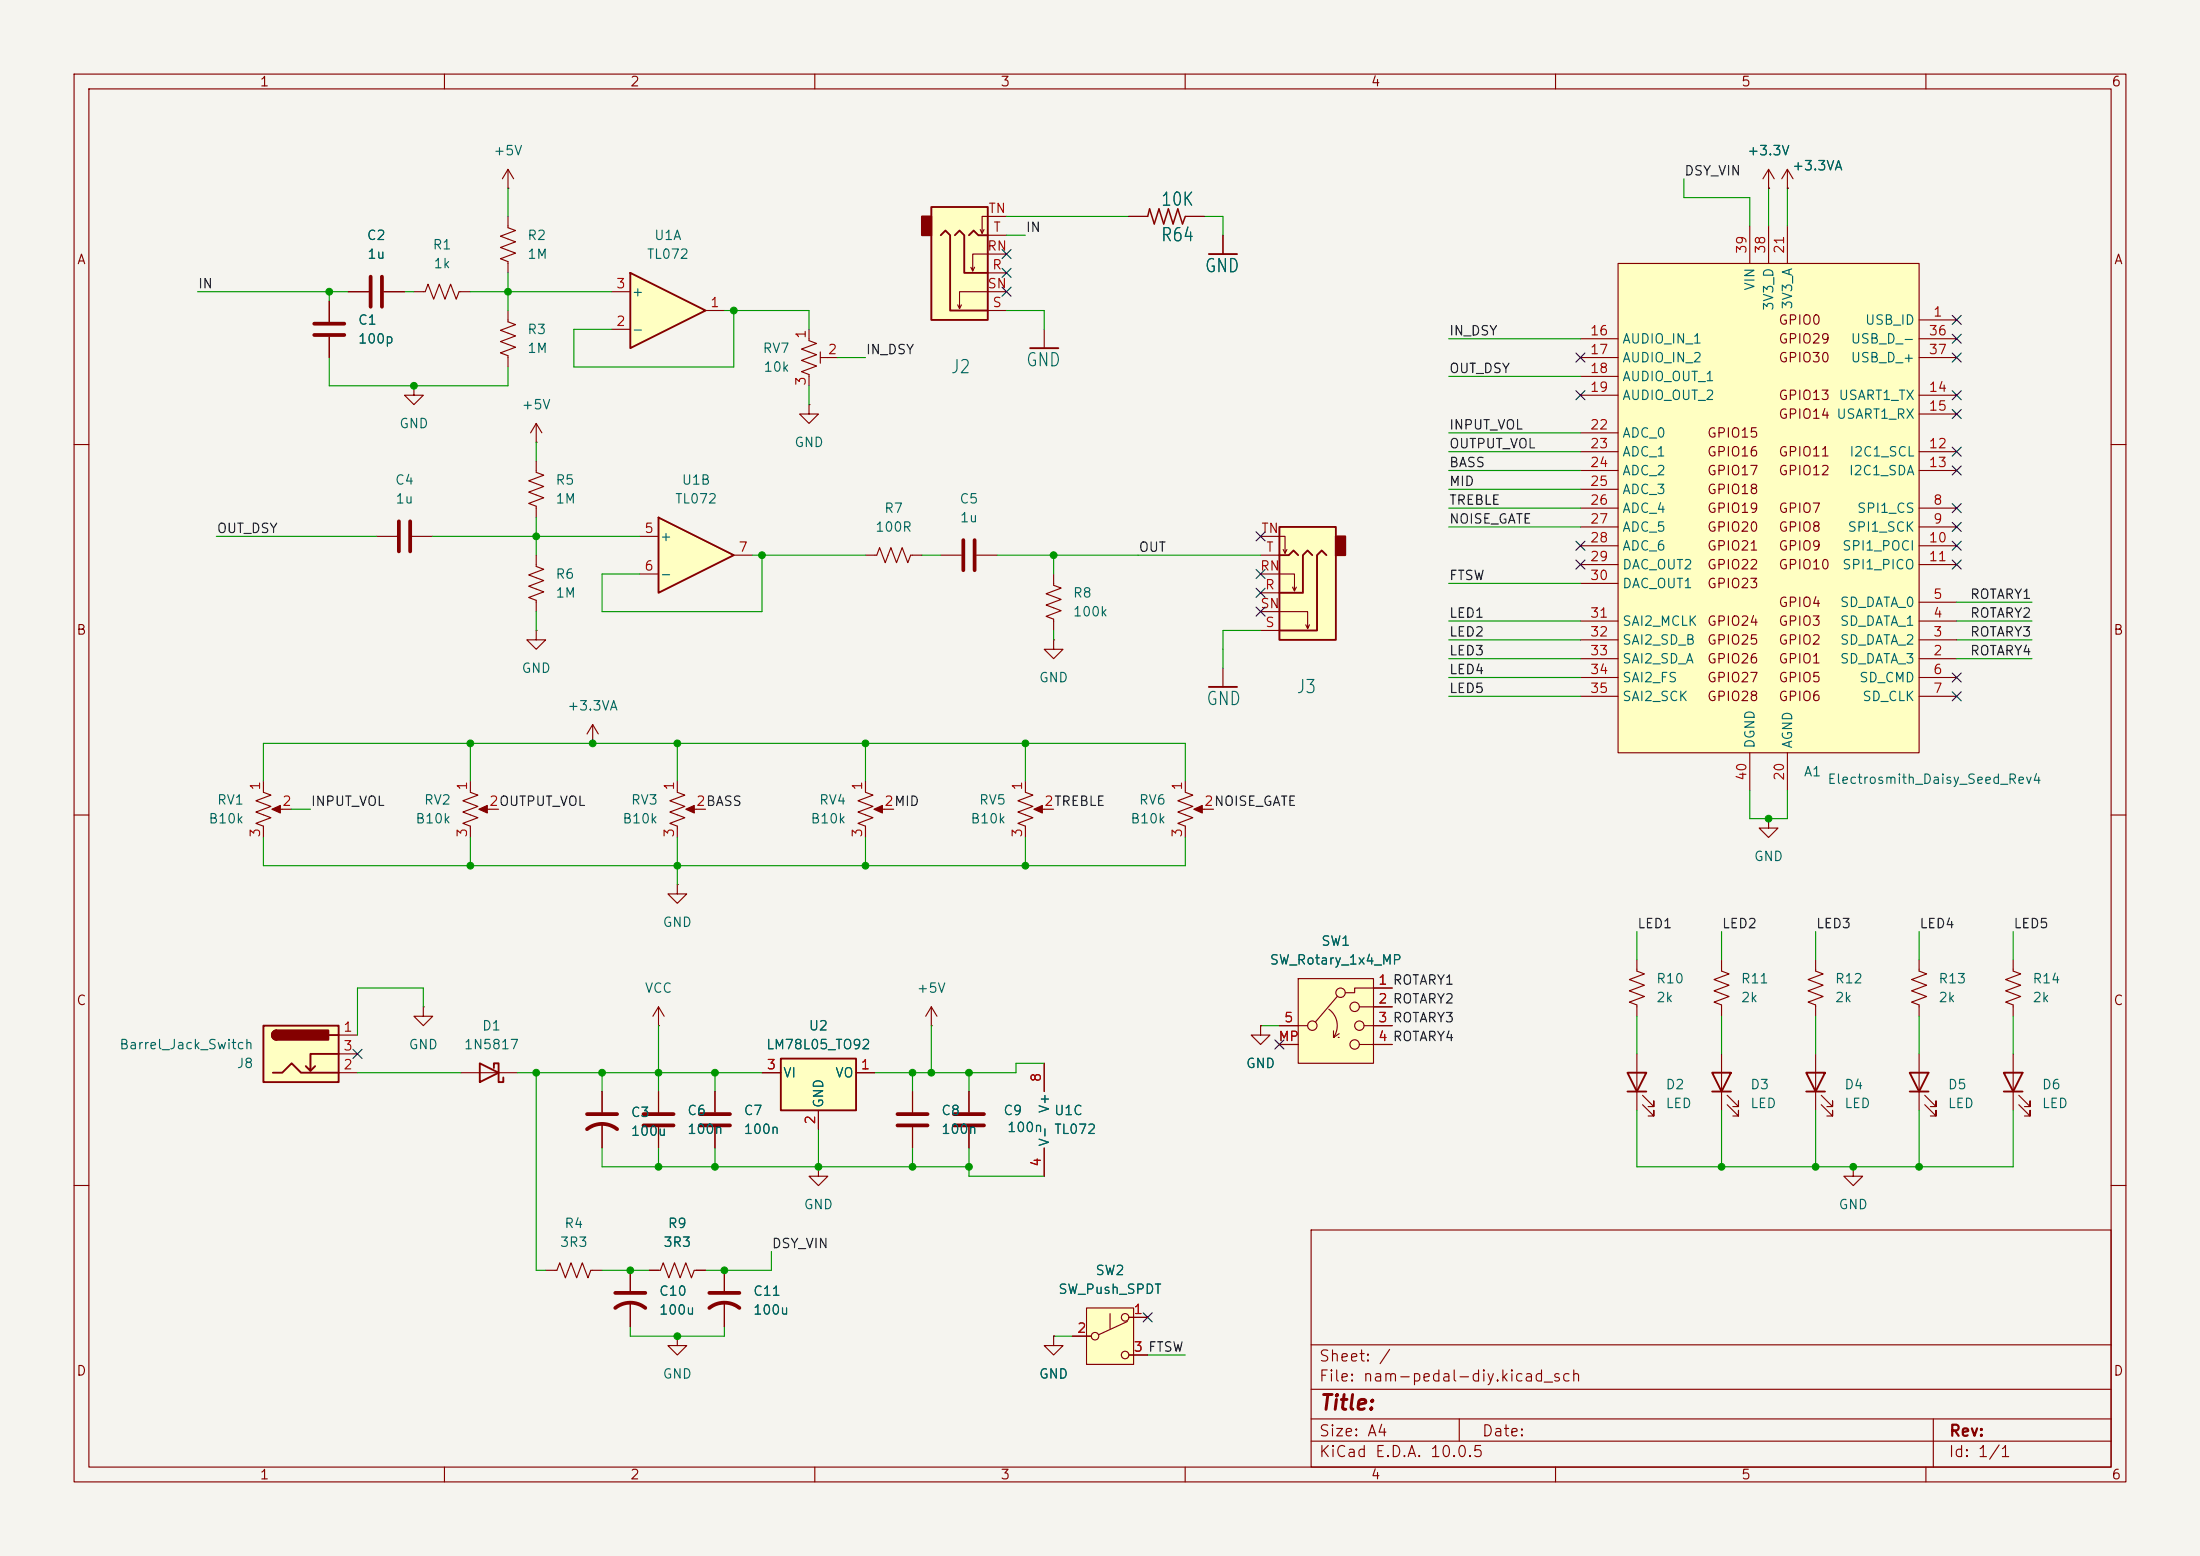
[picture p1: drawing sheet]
<svg xmlns="http://www.w3.org/2000/svg" width="297mm" height="210mm" viewBox="0 0 297 210" stroke-linecap="round" stroke-linejoin="round" font-family="sans-serif">
<path d="M0 0h297v210h-297z" fill="#f5f4ef" stroke="#f5f4ef" stroke-width=".14"/>
<g fill="none" stroke="#840000" stroke-width=".15">
<path d="M10 10h277v190h-277zM12 12h273v186h-273zM60 10v2M110 10v2M160 10v2M210 10v2M260 10v2M10 60h2M285 60h2M10 110h2M285 110h2M245.1 142.2v7.7"/>
<path d="M245.9 149.1l1.5 1.5v-.7v.7h-.8M245.9 147.8l1.5 1.6v-.8v.8h-.8M10 160h2M177 166h108v32h-108zM285 160h2M60 198v2M110 198v2M160 198v2M177 194.5h108M177 191.5h108M177 187.5h108M177 181.5h108"/>
<path d="M197 191.5v3M210 198v2M260 198v2M261 191.5v6.5"/>
</g>
<path d="M243.8 144.8h2.6l-1.3 2.5zM243.8 147.3h2.6" fill="none" stroke="#840000" stroke-width=".25"/>
<path d="M146.7 176.5h6.3v7.7h-6.3z" fill="#ffffc2"/>
<g fill="none" stroke="#840000" stroke-width=".15">
<path d="M96.5 147.3v2.8M96.5 152.1v2.8M146.7 176.5h6.3v7.7h-6.3zM149.9 177.3v2M152.2 178.4l-3.9 1.7M152.4 177.8h2.5M144.8 180.3h2.5M152.4 182.9h2.5"/>
<circle cx="151.9" cy="177.8" r=".51"/>
<circle cx="147.8" cy="180.3" r=".51"/>
<circle cx="151.9" cy="182.9" r=".51"/>
</g>
<path d="M94.5 151.9h4.1M94.5 150.4h4.1" fill="none" stroke="#840000" stroke-width=".51"/>
<path d="M172.7 71.1h7.6v15.3h-7.6z" fill="#ffffc2"/>
<path d="M180.3 72.4h1.3v2.5h-1.3z" fill="#840000" stroke="#840000" stroke-width=".25"/>
<path d="M163.2 34.3h3.8M172.7 71.1h7.6v15.3h-7.6zM172.7 74.9h1.3l.6-.6 .7 .6M177.2 74.9l-.7-.6-.6 .6v5.1h-3.2M179.1 74.9l-.7-.6-.6 .6v10.2h-5.1M163.2 92.7h3.8M219.7 144.8h2.5l-1.2 2.5zM219.7 147.3h2.5" fill="none" stroke="#840000" stroke-width=".25"/>
<g fill="none" stroke="#840000" stroke-width=".15">
<path d="M152.4 29.2h2.5M160 29.2h2.6M165.1 31.8v2.5M170.2 77.5h4.6v2.3l.2-.6M170.2 72.4h3.3v2.3l.2-.5M170.2 74.9h2.5M173.2 74.2l.3 .5M174.5 79.2l.3 .6M165.1 90.2v2.5M170.2 82.6h6.3v2.2l.3-.5M170.2 80h2.5M170.2 85.1h2.5"/>
<path d="M176.3 84.3l.2 .5M91.4 105.4v1.5l1.1 .4-2.1 .8 2.1 .7-2.1 .8 2.1 .8-2.1 .7 1 .4v1.5M93 109.2h2.2M238.8 110.5v1.3h1.2l-1.2 1.2-1.3-1.2h1.3M238.8 110.5h.1M57.1 135.9v1.3h1.3l-1.3 1.2-1.2-1.2h1.2M57.1 135.9h.1M221 129.5v1.6l1 .3-2 .8 2 .8-2 .7 2 .8-2 .8 1 .3v1.6M130.8 147.3v2.8M130.8 152.1v2.8M141 143.5v3.8M141 154.9v3.9"/>
<path d="M221 142.2v7.7M221.7 149.1l1.6 1.5v-.7v.7h-.8M221.7 147.8l1.6 1.6v-.8v.8h-.8M97.8 171.5v2.7M97.8 175.8v3.3M142.2 180.3v1.3h1.3l-1.3 1.3-1.2-1.3h1.2M142.2 180.3h.1"/>
</g>
<path d="M154.9 29.2l.3-1 .6 2 .7-2 .6 2 .6-2 .7 2 .6-2 .6 2 .4-1" fill="none" stroke="#840000" stroke-width=".2"/>
<path d="M128.8 151.9h4M128.8 150.4h4M95.8 176.5a3.3 3.3 0 0 1 4 0M95.8 174.5h4" fill="none" stroke="#840000" stroke-width=".51"/>
<path d="M92.6 109.2l1.1-.5v1z" fill="#840000" stroke="#840000" stroke-width=".15"/>
<path d="M35.6 138.4h10.1v7.7h-10.1z" fill="#ffffc2"/>
<path d="M35.6 138.4h10.1v7.7h-10.1zM37.3 139.1a.64 .64 0 0 0-.6 .6 .64 .64 0 0 0 .6 .6M44.4 139.7h1.3M36.8 144.8h1.3l1.3-1.3 1.2 1.3h5.1M42.5 143.9l-.6 .6M45.7 142.2h-3.8v2.3l-.6-.6" fill="none" stroke="#840000" stroke-width=".25"/>
<g fill="#840000" stroke="#840000" stroke-width=".25">
<path d="M36.9 139.3l.4-.2v1.2a.63 .63 0 0 1-.5-.4 .63 .63 0 0 1 .1-.6z"/>
<path d="M37.3 139.1h7v1.2h-7z"/>
</g>
<g fill="none" stroke="#840000" stroke-width=".15">
<path d="M45.7 139.7h2.6M88.9 138.4h.1M88.9 135.9l-.8 1.3M88.9 135.9l.8 1.3M88.9 135.9v2.5M125.7 138.4h.1M125.7 135.9l-.7 1.3M125.7 135.9l.8 1.3M125.7 135.9v2.5M170.2 138.4v1.3h1.2l-1.2 1.3-1.3-1.3h1.3M170.2 138.4h.1M259.1 129.5v1.6l1 .3-2 .8 2 .8-2 .7 2 .8-2 .8 1 .3v1.6"/>
<path d="M45.7 144.8h2.6M45.7 142.2h2.6"/>
</g>
<path d="M175.3 132.1h10.1v11.4h-10.1z" fill="#ffffc2"/>
<g fill="none" stroke="#840000" stroke-width=".15">
<path d="M72.4 59.7h.1M72.4 57.2l-.8 1.2M72.4 57.2l.8 1.2M72.4 57.2v2.5M72.4 62.2v1.6l1 .3-2 .8 2 .8-2 .7 2 .8-2 .7 1 .4v1.6M160 105.4v1.5l1 .4-2 .8 2 .7-2 .8 2 .8-2 .7 1 .4v1.5M161.5 109.2h2.3M172.7 138.4h3.8M175.3 132.1h10.1v11.4h-10.1zM179.4 136.2a2.73 2.73 0 0 1 .6 3.8M180 139.1v.9M180.5 134.5l-2.9 3.4"/>
<path d="M180.8 139.5l-.8 .5M183.5 135.9h4.5M184.1 138.4h3.9M188 133.4h-5.1v.6h-1.3M271.8 129.5v1.6l1 .3-2 .8 2 .8-2 .7 2 .8-2 .8 1 .3v1.6M81.3 147.3v2.8M81.3 151.6v3.3M88.9 147.3v2.8M88.9 152.1v2.8M110.5 157.5v1.3h1.3l-1.3 1.2-1.3-1.2h1.3M110.5 157.5h.1M123.2 147.3v2.8"/>
<path d="M123.2 152.1v2.8M172.7 141h2.6M180 140h.1M180.7 140h.1M183.5 141h4.5M73.7 171.5h1.5l.4-1.1 .7 2.1 .8-2.1 .8 2.1 .7-2.1 .8 2.1 .4-1h1.5M85.1 171.5v2.7M85.1 175.8v3.3M87.6 171.5h1.6l.3-1.1 .8 2.1 .8-2.1 .7 2.1 .8-2.1 .7 2.1 .4-1h1.5M91.4 180.3v1.3h1.3l-1.3 1.3-1.2-1.3h1.2M91.4 180.3h.1"/>
<circle cx="177.2" cy="138.4" r=".63"/>
<circle cx="181" cy="134" r=".63"/>
<circle cx="182.9" cy="135.9" r=".63"/>
<circle cx="183.5" cy="138.4" r=".63"/>
<circle cx="182.9" cy="141" r=".63"/>
</g>
<path d="M79.2 152.4a3.3 3.3 0 0 1 4.1 0M79.2 150.4h4.1M86.9 151.9h4M86.9 150.4h4M121.2 151.9h4M121.2 150.4h4M83.1 176.5a3.3 3.3 0 0 1 4 0M83.1 174.5h4" fill="none" stroke="#840000" stroke-width=".51"/>
<path d="M161.2 109.2l1.1-.5v1z" fill="#840000" stroke="#840000" stroke-width=".15"/>
<path d="M85.1 36.8l10.1 5.1-10.1 5.1z" fill="#ffffc2"/>
<path d="M85.1 36.8l10.1 5.1-10.1 5.1z" fill="none" stroke="#840000" stroke-width=".25"/>
<path d="M82.5 39.4h2.6M55.9 52.1v1.2h1.2l-1.2 1.3-1.3-1.3h1.3M55.9 52.1h.1M82.5 44.5h2.6M95.2 41.9h2.6M50.8 72.4h2.8M55.6 72.4h2.8" fill="none" stroke="#840000" stroke-width=".15"/>
<path d="M53.8 70.4v4M55.4 70.4v4" fill="none" stroke="#840000" stroke-width=".51"/>
<path d="M218.4 35.6h40.7v66h-40.7z" fill="#ffffc2"/>
<g fill="none" stroke="#840000" stroke-width=".15">
<path d="M47 39.4h2.8M51.8 39.4h2.8M55.9 39.4h1.5l.4-1 .7 2 .8-2 .8 2 .7-2 .8 2 .4-1h1.5M68.6 29.2v1.5l1 .4-2 .8 2 .7-2 .8 2 .8-2 .7 1 .4v1.5M68.6 25.4h.1M68.6 22.9v2.5M68.6 22.9l-.8 1.2M68.6 22.9l.7 1.2M218.4 35.6h40.7v66h-40.7zM236.2 30.5v5.1M238.8 25.4h.1M238.8 22.9v2.5"/>
<path d="M238.8 30.5v5.1M238.8 22.9l-.8 1.2M238.8 22.9l.7 1.2M241.3 25.4h.1M241.3 22.9v2.5M241.3 30.5v5.1M241.3 22.9l-.8 1.2M241.3 22.9l.8 1.2M44.4 40.6v2.8M44.4 45.5v2.8M68.6 41.9v1.5l1 .4-2 .8 2 .7-2 .8 2 .8-2 .7 1 .4v1.5M213.4 53.3h5"/>
<path d="M213.4 45.7h5M213.4 48.3h5M213.4 50.8h5M213.4 58.4h5M259.1 43.2h5.1M259.1 53.3h5.1M259.1 55.9h5.1M259.1 45.7h5.1M259.1 48.3h5.1M213.4 68.6h5M213.4 71.1h5M213.4 73.7h5"/>
<path d="M213.4 76.2h5M213.4 61h5M213.4 63.5h5M213.4 66h5M213.4 78.7h5M259.1 68.6h5.1M259.1 71.1h5.1M259.1 73.7h5.1M259.1 76.2h5.1M259.1 61h5.1M259.1 63.5h5.1M142.2 86.4v1.2h1.3l-1.3 1.3-1.2-1.3h1.2"/>
<path d="M142.2 86.4h.1M213.4 88.9h5M213.4 86.4h5M213.4 83.8h5M213.4 91.4h5M213.4 94h5M259.1 88.9h5.1M259.1 86.4h5.1M259.1 83.8h5.1M259.1 81.3h5.1M259.1 91.4h5.1M259.1 94h5.1"/>
<path d="M91.4 119.4v1.3h1.3l-1.3 1.2-1.2-1.2h1.2M91.4 119.4h.1M138.4 105.4v1.5l1 .4-2 .8 2 .7-2 .8 2 .8-2 .7 1 .4v1.5M140 109.2h2.2M236.2 101.6v5.1M241.3 101.6v5.1M232.4 129.5v1.6l1 .3-2 .8 2 .8-2 .7 2 .8-2 .8 1 .3v1.6M62.2 144.8h7.6M232.4 142.2v7.7M233.2 149.1l1.5 1.5v-.7v.7h-.8M233.2 147.8l1.5 1.6v-.8v.8h-.8"/>
</g>
<path d="M64.8 143.5l2.5 1.3-2.5 1.3zM66.7 144.1v-.6h.6v2.6h.6v-.7M231.1 144.8h2.6l-1.3 2.5zM231.1 147.3h2.6" fill="none" stroke="#840000" stroke-width=".25"/>
<path d="M50 37.3v4.1M51.6 37.3v4.1M42.4 43.7h4.1M42.4 45.2h4.1" fill="none" stroke="#840000" stroke-width=".51"/>
<path d="M139.6 109.2l1.1-.5v1z" fill="#840000" stroke="#840000" stroke-width=".15"/>
<path d="M105.4 142.9h10.2v7h-10.2z" fill="#ffffc2"/>
<path d="M105.4 142.9h10.2v7h-10.2zM257.8 144.8h2.5l-1.2 2.5zM257.8 147.3h2.5M270.5 144.8h2.5l-1.2 2.5zM270.5 147.3h2.5" fill="none" stroke="#840000" stroke-width=".25"/>
<g fill="none" stroke="#840000" stroke-width=".15">
<path d="M109.2 54.6v1.3h1.3l-1.3 1.3-1.3-1.3h1.3M109.2 54.6h.1M109.2 44.5v1.5l1 .4-2 .7 2 .8-2 .7 2 .8-2 .8 1 .3v1.6M110.7 47.5v1.5M110.7 48.3h2.3M127 74.9h2.8M131.8 74.9h2.8M142.2 77.5v1.5l1.1 .4-2.1 .7 2.1 .8-2.1 .8 2.1 .7-2.1 .8 1 .4v1.5M80 97.8l-.8 1.3M80 97.8l.8 1.3M80 97.8v2.5M35.6 105.4v1.5l1 .4-2.1 .8 2.1 .7-2.1 .8 2.1 .8-2.1 .7 1.1 .4v1.5"/>
<path d="M37.1 109.2h2.3M63.5 105.4v1.5l1 .4-2 .8 2 .7-2 .8 2 .8-2 .7 1 .4v1.5M65 109.2h2.3M80 100.3h.1M116.8 105.4v1.5l1.1 .4-2.1 .8 2.1 .7-2.1 .8 2.1 .8-2.1 .7 1 .4v1.5M118.4 109.2h2.2M102.9 144.8h2.5M110.5 149.9v2.5M115.6 144.8h2.5M259.1 142.2v7.7M259.8 149.1l1.6 1.5v-.7v.7h-.8M259.8 147.8l1.6 1.6v-.8v.8h-.8"/>
<path d="M271.8 142.2v7.7M272.5 149.1l1.6 1.5v-.7v.7h-.8M272.5 147.8l1.6 1.6v-.8v.8h-.8"/>
</g>
<g fill="#840000" stroke="#840000" stroke-width=".15">
<path d="M64.6 109.2l1.2-.5v1z"/>
<path d="M36.7 109.2l1.1-.5v1z"/>
<path d="M118 109.2l1.1-.5v1z"/>
</g>
<path d="M130 72.9v4.1M131.6 72.9v4.1" fill="none" stroke="#840000" stroke-width=".51"/>
<path d="M88.9 69.9l10.2 5-10.2 5.1z" fill="#ffffc2"/>
<path d="M88.9 69.9l10.2 5-10.2 5.1z" fill="none" stroke="#840000" stroke-width=".25"/>
<path d="M86.4 72.4h2.5M86.4 77.5h2.5M99.1 74.9h2.5" fill="none" stroke="#840000" stroke-width=".15"/>
<path d="M125.7 27.9h7.6v15.3h-7.6z" fill="#ffffc2"/>
<path d="M124.5 29.2h1.2v2.6h-1.2z" fill="#840000" stroke="#840000" stroke-width=".25"/>
<path d="M125.7 27.9h7.6v15.3h-7.6zM127 31.8l.6-.7 .7 .7v10.1h5M128.9 31.8l.6-.7 .7 .7v5h3.1M130.8 31.8l.6-.7 .7 .7h1.2M139.1 47h3.8" fill="none" stroke="#840000" stroke-width=".25"/>
<g fill="none" stroke="#840000" stroke-width=".15">
<path d="M47 39.4h2.8M51.8 39.4h2.8M131.6 36.1l-.3 .5M132.8 31l-.2 .5M133.3 36.8h2.6M133.3 31.8h2.6M135.9 39.4h-6.4v2.3l-.2-.6M135.9 34.3h-4.6v2.3l-.2-.5M135.9 29.2h-3.3v2.3l-.3-.5M152.4 29.2h2.5M160 29.2h2.6M165.1 31.8v2.5"/>
<path d="M238.8 25.4h.1M241.3 25.4h.1M44.4 40.6v2.8M44.4 45.5v2.8M129.8 41.1l-.3 .6M133.3 41.9h2.6M141 44.5v2.5M72.4 74.9v1.6l1 .3-2 .8 2 .8-2 .7 2 .8-2 .7 1 .4v1.6M116.8 74.9h1.6l.3-1 .8 2 .8-2 .7 2 .8-2 .8 2 .3-1h1.6M72.4 85.1v1.3h1.3l-1.3 1.2-1.3-1.2h1.3M72.4 85.1h.1M170.2 138.4h.1"/>
<path d="M172.7 138.4h2.6M185.4 133.4h2.6M185.4 135.9h2.6M185.4 138.4h2.6M245.1 129.5v1.6l1 .3-2 .8 2 .8-2 .7 2 .8-2 .8 1 .3v1.6M81.3 147.3v2.8M81.3 151.6v3.3M88.9 147.3v2.8M88.9 152.1v2.8M96.5 147.3v2.8M96.5 152.1v2.8M102.9 144.8h2.5"/>
<path d="M110.5 149.9v2.5M115.6 144.8h2.5M123.2 147.3v2.8M123.2 152.1v2.8M130.8 147.3v2.8M130.8 152.1v2.8M141 143.5v3.8M141 154.9v3.9M172.7 141h2.6M185.4 141h2.6M250.2 157.5v1.3h1.3l-1.3 1.2-1.3-1.2h1.3M250.2 157.5h.1"/>
<path d="M85.1 171.5v2.7M85.1 175.8v3.3M87.6 171.5h1.3M94 171.5h1.2M97.8 171.5v2.7M97.8 175.8v3.3M152.4 177.8h2.5M142.2 180.3h.1M144.8 180.3h2.5M152.4 182.9h2.5"/>
</g>
<g fill="none" stroke="#009600" stroke-width=".15">
<path d="M26.7 39.4h20.3M44.4 39.4v1.2M54.6 39.4h1.3M63.5 39.4h19M68.6 25.4v3.8M68.6 36.8v5.1M135.9 29.2h16.5M135.9 31.8h2.5M162.6 29.2h2.5v2.6M227.3 24.1v2.6h8.9v3.8M238.8 25.4v5.1M241.3 25.4v5.1"/>
<path d="M44.4 48.3v3.8h24.2v-2.6M72.4 59.7v2.5M97.8 41.9h11.4v2.6M99.1 41.9v7.6h-21.6v-5h5M109.2 52.1v2.5M113 48.3h3.8M135.9 41.9h5.1v2.6M195.6 50.8h17.8M195.6 58.4h17.8M195.6 45.7h17.8M29.2 72.4h21.6M58.4 72.4h28"/>
<path d="M72.4 69.9v5M101.6 74.9h15.2M102.9 74.9v7.7h-21.6v-5.1h5.1M124.5 74.9h2.5M134.6 74.9h35.6M142.2 74.9v2.6M195.6 68.6h17.8M195.6 71.1h17.8M195.6 61h17.8M195.6 66h17.8M195.6 63.5h17.8M195.6 78.7h17.8"/>
<path d="M72.4 82.6v2.5M142.2 85.1v1.3M170.2 85.1h-5.1v5.1M195.6 94h17.8M195.6 83.8h17.8M195.6 91.4h17.8M195.6 88.9h17.8M195.6 86.4h17.8M264.2 83.8h10.1M264.2 88.9h10.1M264.2 86.4h10.1M264.2 81.3h10.1"/>
<path d="M35.6 105.4v-5.1h124.4v5.1M35.6 113v3.8h124.4v-3.8M39.4 109.2h2.5M63.5 100.3v5.1M63.5 113v3.8M91.4 100.3v5.1M91.4 113v6.4M116.8 100.3v5.1M116.8 113v3.8M138.4 100.3v5.1M138.4 113v3.8M236.2 106.7v3.8h5.1v-3.8"/>
<path d="M57.1 135.9v-2.5h-8.8v6.3M88.9 138.4v8.9M125.7 138.4v6.4M170.2 138.4h2.5M221 125.7v3.8M221 137.2v5M232.4 125.7v3.8M232.4 137.2v5M245.1 125.7v3.8M245.1 137.2v5M259.1 125.7v3.8M259.1 137.2v5"/>
<path d="M271.8 125.7v3.8M271.8 137.2v5M48.3 144.8h13.9M69.8 144.8h33.1M72.4 144.8v26.7h1.3M81.3 154.9v2.6h49.5M81.3 144.8v2.5M88.9 154.9v2.6M96.5 144.8v2.5M96.5 154.9v2.6M110.5 152.4v5.1M123.2 144.8v2.5"/>
<path d="M123.2 154.9v2.6M130.8 154.9v3.9h10.2M130.8 144.8v2.5M141 143.5h-3.8v1.3h-19.1M221 149.9v7.6h50.8v-7.6M232.4 149.9v7.6M245.1 149.9v7.6M259.1 149.9v7.6M81.3 171.5h6.3M85.1 179.1v1.2h12.7v-1.2M104.1 168.9v2.6h-8.9M142.2 180.3h2.6"/>
<path d="M154.9 182.9h5.1"/>
</g>
<g fill="none" stroke="#000084" stroke-width=".15">
<path d="M135.3 33.7l1.2 1.2M135.3 38.8l1.2 1.2M135.3 36.2l1.2 1.2M136.5 33.7l-1.2 1.2M136.5 38.8l-1.2 1.2M136.5 36.2l-1.2 1.2M212.8 47.7l1.2 1.2M212.8 52.7l1.2 1.2M214 47.7l-1.2 1.2M214 52.7l-1.2 1.2M263.6 55.3l1.2 1.2M263.6 47.7l1.2 1.2"/>
<path d="M263.6 42.6l1.2 1.2M263.6 52.7l1.2 1.2M263.6 45.1l1.2 1.2M264.8 55.3l-1.2 1.2M264.8 47.7l-1.2 1.2M264.8 42.6l-1.2 1.2M264.8 52.7l-1.2 1.2M264.8 45.1l-1.2 1.2M169.6 71.8l1.2 1.2M169.6 79.4l1.2 1.2M169.6 76.9l1.2 1.2M170.8 71.8l-1.2 1.2"/>
<path d="M170.8 79.4l-1.2 1.2M170.8 76.9l-1.2 1.2M212.8 75.6l1.2 1.2M212.8 73.1l1.2 1.2M214 75.6l-1.2 1.2M214 73.1l-1.2 1.2M263.6 70.5l1.2 1.2M263.6 73.1l1.2 1.2M263.6 62.9l1.2 1.2M263.6 60.4l1.2 1.2M263.6 68l1.2 1.2M263.6 75.6l1.2 1.2"/>
<path d="M264.8 70.5l-1.2 1.2M264.8 73.1l-1.2 1.2M264.8 62.9l-1.2 1.2M264.8 60.4l-1.2 1.2M264.8 68l-1.2 1.2M264.8 75.6l-1.2 1.2M169.6 81.9l1.2 1.3M170.8 81.9l-1.2 1.3M263.6 93.4l1.2 1.2M263.6 90.8l1.2 1.2M264.8 93.4l-1.2 1.2M264.8 90.8l-1.2 1.2"/>
<path d="M47.7 141.6l1.2 1.2M48.9 141.6l-1.2 1.2M172.1 140.4l1.2 1.2M173.3 140.4l-1.2 1.2M154.3 177.2l1.2 1.2M155.5 177.2l-1.2 1.2"/>
</g>
<g fill="#009600" stroke="#009600" stroke-width=".14">
<circle cx="125.7" cy="144.8" r=".46"/>
<circle cx="110.5" cy="157.5" r=".46"/>
<circle cx="123.2" cy="144.8" r=".46"/>
<circle cx="123.2" cy="157.5" r=".46"/>
<circle cx="238.8" cy="110.5" r=".46"/>
<circle cx="232.4" cy="157.5" r=".46"/>
<circle cx="245.1" cy="157.5" r=".46"/>
<circle cx="250.2" cy="157.5" r=".46"/>
<circle cx="259.1" cy="157.5" r=".46"/>
<circle cx="80" cy="100.3" r=".46"/>
<circle cx="63.5" cy="100.3" r=".46"/>
<circle cx="63.5" cy="116.8" r=".46"/>
<circle cx="116.8" cy="100.3" r=".46"/>
<circle cx="91.4" cy="100.3" r=".46"/>
<circle cx="72.4" cy="72.4" r=".46"/>
<circle cx="102.9" cy="74.9" r=".46"/>
<circle cx="99.1" cy="41.9" r=".46"/>
<circle cx="142.2" cy="74.9" r=".46"/>
<circle cx="91.4" cy="116.8" r=".46"/>
<circle cx="116.8" cy="116.8" r=".46"/>
<circle cx="138.4" cy="116.8" r=".46"/>
<circle cx="138.4" cy="100.3" r=".46"/>
<circle cx="68.6" cy="39.4" r=".46"/>
<circle cx="44.4" cy="39.4" r=".46"/>
<circle cx="55.9" cy="52.1" r=".46"/>
<circle cx="88.9" cy="144.8" r=".46"/>
<circle cx="96.5" cy="144.8" r=".46"/>
<circle cx="88.9" cy="157.5" r=".46"/>
<circle cx="85.1" cy="171.5" r=".46"/>
<circle cx="81.3" cy="144.8" r=".46"/>
<circle cx="72.4" cy="144.8" r=".46"/>
<circle cx="91.4" cy="180.3" r=".46"/>
<circle cx="130.8" cy="157.5" r=".46"/>
<circle cx="97.8" cy="171.5" r=".46"/>
<circle cx="130.8" cy="144.8" r=".46"/>
<circle cx="96.5" cy="157.5" r=".46"/>
</g>
<text font-size="2" fill="#840000" x="178" y="190.8">Title:</text>
<g font-size="1.8" fill="#006464">
<text x="156.6" y="28.2">10K</text>
<text x="156.6" y="33">R64</text>
<text x="162.5" y="37.2">GND</text>
<text x="128.3" y="50.8">J2</text>
<text x="138.4" y="49.9">GND</text>
<text x="162.8" y="95.6">GND</text>
<text x="174.9" y="94">J3</text>
</g>
<g font-size="1.5" fill="#840000">
<text x="178" y="184.1">Sheet: /</text>
<text x="178" y="186.8">File: nam-pedal-diy.kicad_sch</text>
<text x="178" y="197">KiCad E.D.A. 10.0.5</text>
<text x="178" y="194.2">Size: A4</text>
<text x="200" y="194.2">Date:</text>
<text x="263" y="197">Id: 1/1</text>
<text x="263" y="194.2">Rev:</text>
</g>
<g font-size="1.3" fill="#840000">
<text x="35" y="12">1</text>
<text x="85" y="12">2</text>
<text x="135" y="12">3</text>
<text x="185" y="12">4</text>
<text x="235" y="12">5</text>
<text x="285" y="12">6</text>
<text x="10.3" y="36">A</text>
<text x="285.3" y="36">A</text>
<text x="240" y="44.1">GPIO0</text>
<text x="240" y="46.7">GPIO29</text>
<text x="240" y="49.2">GPIO30</text>
<text x="230.4" y="59.4">GPIO15</text>
<text x="240" y="54.3">GPIO13</text>
<text x="240" y="56.8">GPIO14 USART1_RX</text>
<text x="230.4" y="61.9">GPIO16</text>
<text x="230.4" y="64.5">GPIO17</text>
<text x="240" y="61.9">GPIO11</text>
<text x="240" y="64.5">GPIO12</text>
<text x="230.4" y="67">GPIO18</text>
<text x="230.4" y="69.5">GPIO19</text>
<text x="240" y="69.5">GPIO7</text>
<text x="230.4" y="72.1">GPIO20</text>
<text x="230.4" y="74.6">GPIO21</text>
<text x="230.4" y="77.2">GPIO22</text>
<text x="240" y="72.1">GPIO8</text>
<text x="240" y="74.6">GPIO9</text>
<text x="240" y="77.2">GPIO10</text>
<text x="230.4" y="79.7">GPIO23</text>
<text x="240" y="82.2">GPIO4</text>
<text x="10.2" y="86">B</text>
<text x="230.4" y="84.8">GPIO24</text>
<text x="230.4" y="87.3">GPIO25</text>
<text x="230.4" y="89.9">GPIO26</text>
<text x="240" y="84.8">GPIO3</text>
<text x="240" y="87.3">GPIO2</text>
<text x="240" y="89.9">GPIO1</text>
<text x="285.2" y="86">B</text>
<text x="230.4" y="92.4">GPIO27</text>
<text x="230.4" y="94.9">GPIO28</text>
<text x="240" y="92.4">GPIO5</text>
<text x="240" y="94.9">GPIO6</text>
<text x="10.2" y="136">C</text>
<text x="285.2" y="136">C</text>
<text x="10.2" y="186">D</text>
<text x="285.2" y="186">D</text>
<text x="35" y="200">1</text>
<text x="85" y="200">2</text>
<text x="135" y="200">3</text>
<text x="185" y="200">4</text>
<text x="235" y="200">5</text>
<text x="285" y="200">6</text>
</g>
<g font-size="1.3" fill="#006464">
<text x="66.5" y="21.3">+5V</text>
<text x="235.8" y="21.3">+3.3V</text>
<text x="241.9" y="23.3">+3.3VA</text>
<text x="49.4" y="32.7">C2</text>
<text x="49.5" y="35.3">1u</text>
<text x="58.3" y="34">R1</text>
<text x="71.1" y="32.7">R2</text>
<text x="71.1" y="35.3">1M</text>
<text x="87.2" y="35.3">TL072</text>
<text x="88.2" y="32.7">U1A</text>
<text x="58.4" y="36.5">1k</text>
<text x="85.2" y="40.3">+</text>
<text x="237.2" y="39.3" transform="rotate(-90 237.2 39.3)">VIN</text>
<text x="242.3" y="41.9" transform="rotate(-90 242.3 41.9)">3V3_A</text>
<text x="48.2" y="44.1">C1</text>
<text x="48.2" y="46.7">100p</text>
<text x="71.1" y="45.4">R3</text>
<text x="71.1" y="48">1M</text>
<text x="85.2" y="45.4">-</text>
<text x="102.9" y="48">RV7</text>
<text x="218.9" y="46.7">AUDIO_IN_1</text>
<text x="239.7" y="42" transform="rotate(-90 239.7 42)">3V3_D</text>
<text x="249.8" y="46.7">USB_D_-</text>
<text x="251.7" y="44.1">USB_ID</text>
<text x="103" y="50.5">10k</text>
<text x="218.9" y="49.2">AUDIO_IN_2</text>
<text x="218.9" y="51.8">AUDIO_OUT_1</text>
<text x="249.8" y="49.2">USB_D_+</text>
<text x="53.8" y="58.1">GND</text>
<text x="70.3" y="55.6">+5V</text>
<text x="218.9" y="54.3">AUDIO_OUT_2</text>
<text x="218.9" y="59.4">ADC_0</text>
<text x="248.1" y="54.3">USART1_TX</text>
<text x="53.2" y="65.7">C4</text>
<text x="74.9" y="65.7">R5</text>
<text x="91.9" y="65.7">U1B</text>
<text x="107.2" y="60.7">GND</text>
<text x="218.9" y="61.9">ADC_1</text>
<text x="218.9" y="64.5">ADC_2</text>
<text x="249.5" y="64.5">I2C1_SDA</text>
<text x="249.6" y="61.9">I2C1_SCL</text>
<text x="53.3" y="68.3">1u</text>
<text x="74.9" y="68.3">1M</text>
<text x="91" y="68.3">TL072</text>
<text x="119.3" y="69.5">R7</text>
<text x="129.4" y="68.3">C5</text>
<text x="129.5" y="70.8">1u</text>
<text x="218.9" y="67">ADC_3</text>
<text x="218.9" y="69.5">ADC_4</text>
<text x="250.6" y="69.5">SPI1_CS</text>
<text x="89" y="73.4">+</text>
<text x="118.1" y="72.1">100R</text>
<text x="218.9" y="72.1">ADC_5</text>
<text x="218.9" y="74.6">ADC_6</text>
<text x="218.9" y="77.2">DAC_OUT2</text>
<text x="248.6" y="74.6">SPI1_POCI</text>
<text x="248.6" y="77.2">SPI1_PICO</text>
<text x="249.3" y="72.1">SPI1_SCK</text>
<text x="74.9" y="78.4">R6</text>
<text x="74.9" y="81">1M</text>
<text x="89" y="78.4">-</text>
<text x="144.8" y="81">R8</text>
<text x="144.8" y="83.5">100k</text>
<text x="218.9" y="79.7">DAC_OUT1</text>
<text x="248.3" y="82.2">SD_DATA_0</text>
<text x="218.9" y="84.8">SAI2_MCLK</text>
<text x="218.9" y="87.3">SAI2_SD_B</text>
<text x="218.9" y="89.9">SAI2_SD_A</text>
<text x="248.3" y="89.9">SD_DATA_3</text>
<text x="248.3" y="87.3">SD_DATA_2</text>
<text x="248.3" y="84.8">SD_DATA_1</text>
<text x="70.3" y="91.1">GND</text>
<text x="140.2" y="92.4">GND</text>
<text x="218.9" y="92.4">SAI2_FS</text>
<text x="218.9" y="94.9">SAI2_SCK</text>
<text x="250.9" y="92.4">SD_CMD</text>
<text x="251.3" y="94.9">SD_CLK</text>
<text x="76.5" y="96.2">+3.3VA</text>
<text x="237.2" y="101.1" transform="rotate(-90 237.2 101.1)">DGND</text>
<text x="242.3" y="101.1" transform="rotate(-90 242.3 101.1)">AGND</text>
<text x="243.4" y="105.1">A1</text>
<text x="246.6" y="106.1">Electrosmith_Daisy_Seed_Rev4</text>
<text x="28.1" y="111.5">B10k</text>
<text x="29.2" y="108.9">RV1</text>
<text x="56" y="111.5">B10k</text>
<text x="57.2" y="108.9">RV2</text>
<text x="83.9" y="111.5">B10k</text>
<text x="85.1" y="108.9">RV3</text>
<text x="109.3" y="111.5">B10k</text>
<text x="110.5" y="108.9">RV4</text>
<text x="130.9" y="111.5">B10k</text>
<text x="132.1" y="108.9">RV5</text>
<text x="152.5" y="111.5">B10k</text>
<text x="153.7" y="108.9">RV6</text>
<text x="236.7" y="116.5">GND</text>
<text x="89.4" y="125.4">GND</text>
<text x="171.3" y="130.5">SW_Rotary_1x4_MP</text>
<text x="178.3" y="128">SW1</text>
<text x="87" y="134.3">VCC</text>
<text x="123.7" y="134.3">+5V</text>
<text x="223.5" y="133">R10</text>
<text x="223.5" y="135.6">2k</text>
<text x="234.9" y="133">R11</text>
<text x="234.9" y="135.6">2k</text>
<text x="247.6" y="133">R12</text>
<text x="247.6" y="135.6">2k</text>
<text x="261.6" y="133">R13</text>
<text x="261.6" y="135.6">2k</text>
<text x="274.3" y="133">R14</text>
<text x="274.3" y="135.6">2k</text>
<text x="16" y="141.9">Barrel_Jack_Switch</text>
<text x="55.1" y="141.9">GND</text>
<text x="62.5" y="141.9">1N5817</text>
<text x="65" y="139.4">D1</text>
<text x="103.3" y="141.9">LM78L05_TO92</text>
<text x="109.1" y="139.4">U2</text>
<text x="31.9" y="144.5">J8</text>
<text x="105.6" y="145.7">VI</text>
<text x="111.5" y="149.6" transform="rotate(-90 111.5 149.6)">GND</text>
<text x="112.7" y="145.7">VO</text>
<text x="168.1" y="144.5">GND</text>
<text x="224.8" y="147.3">D2</text>
<text x="224.8" y="149.9">LED</text>
<text x="236.2" y="147.3">D3</text>
<text x="236.2" y="149.9">LED</text>
<text x="248.9" y="147.3">D4</text>
<text x="248.9" y="149.9">LED</text>
<text x="262.9" y="147.3">D5</text>
<text x="262.9" y="149.9">LED</text>
<text x="275.6" y="147.3">D6</text>
<text x="275.6" y="149.9">LED</text>
<text x="85.1" y="151.1">C3</text>
<text x="85.1" y="153.6">100u</text>
<text x="92.7" y="150.8">C6</text>
<text x="92.7" y="153.4">100n</text>
<text x="100.3" y="150.8">C7</text>
<text x="100.3" y="153.4">100n</text>
<text x="127" y="150.8">C8</text>
<text x="127" y="153.4">100n</text>
<text x="135.4" y="150.8">C9</text>
<text x="135.9" y="153.1">100n</text>
<text x="141.9" y="154.8" transform="rotate(-90 141.9 154.8)">V-</text>
<text x="141.9" y="150.3" transform="rotate(-90 141.9 150.3)">V+</text>
<text x="142.2" y="150.8">U1C</text>
<text x="142.2" y="153.4">TL072</text>
<text x="76.1" y="166.1">R4</text>
<text x="90.1" y="166.1">R9</text>
<text x="108.4" y="163.5">GND</text>
<text x="248.1" y="163.5">GND</text>
<text x="75.5" y="168.6">3R3</text>
<text x="89.5" y="168.6">3R3</text>
<text x="147.8" y="172.4">SW2</text>
<text x="88.9" y="175.2">C10</text>
<text x="88.9" y="177.7">100u</text>
<text x="101.6" y="175.2">C11</text>
<text x="101.6" y="177.7">100u</text>
<text x="142.8" y="175">SW_Push_SPDT</text>
<text x="89.4" y="186.4">GND</text>
<text x="140.2" y="186.4">GND</text>
</g>
<g font-size="1.3" fill="#a90000">
<text x="133.3" y="29.1">TN</text>
<text x="133.2" y="34.2">RN</text>
<text x="134" y="31.6">T</text>
<text x="236.1" y="34.4" transform="rotate(-90 236.1 34.4)">39</text>
<text x="238.6" y="34.4" transform="rotate(-90 238.6 34.4)">38</text>
<text x="241.2" y="34.4" transform="rotate(-90 241.2 34.4)">21</text>
<text x="83.1" y="39.2">3</text>
<text x="95.8" y="41.8">1</text>
<text x="133.2" y="39.2">SN</text>
<text x="133.9" y="36.7">R</text>
<text x="133.9" y="41.8">S</text>
<text x="83.1" y="44.3">2</text>
<text x="109.1" y="45.8" transform="rotate(-90 109.1 45.8)">1</text>
<text x="214.6" y="45.6">16</text>
<text x="260.3" y="45.6">36</text>
<text x="260.9" y="43">1</text>
<text x="109.1" y="52.2" transform="rotate(-90 109.1 52.2)">3</text>
<text x="111.7" y="48.1">2</text>
<text x="214.6" y="48.1">17</text>
<text x="214.6" y="50.7">18</text>
<text x="214.6" y="53.2">19</text>
<text x="260.3" y="53.2">14</text>
<text x="260.3" y="48.1">37</text>
<text x="214.6" y="58.3">22</text>
<text x="260.3" y="55.7">15</text>
<text x="214.6" y="60.8">23</text>
<text x="214.6" y="63.4">24</text>
<text x="214.6" y="65.9">25</text>
<text x="260.3" y="60.8">12</text>
<text x="260.3" y="63.4">13</text>
<text x="214.6" y="68.4">26</text>
<text x="214.6" y="71">27</text>
<text x="260.9" y="68.4">8</text>
<text x="260.9" y="71">9</text>
<text x="86.9" y="72.3">5</text>
<text x="86.9" y="77.3">6</text>
<text x="99.6" y="74.8">7</text>
<text x="170" y="77.3">RN</text>
<text x="170.2" y="72.3">TN</text>
<text x="170.8" y="74.8">T</text>
<text x="214.6" y="73.5">28</text>
<text x="214.6" y="76.1">29</text>
<text x="260.3" y="73.5">10</text>
<text x="260.3" y="76.1">11</text>
<text x="170.1" y="82.4">SN</text>
<text x="170.7" y="79.9">R</text>
<text x="214.6" y="78.6">30</text>
<text x="214.6" y="83.7">31</text>
<text x="260.9" y="83.7">4</text>
<text x="260.9" y="81.1">5</text>
<text x="170.7" y="85">S</text>
<text x="214.6" y="86.2">32</text>
<text x="214.6" y="88.8">33</text>
<text x="260.9" y="88.8">2</text>
<text x="260.9" y="86.2">3</text>
<text x="214.6" y="91.3">34</text>
<text x="214.6" y="93.8">35</text>
<text x="260.9" y="91.3">6</text>
<text x="260.9" y="93.8">7</text>
<text x="35.4" y="106.8" transform="rotate(-90 35.4 106.8)">1</text>
<text x="63.4" y="106.8" transform="rotate(-90 63.4 106.8)">1</text>
<text x="91.3" y="106.8" transform="rotate(-90 91.3 106.8)">1</text>
<text x="116.7" y="106.8" transform="rotate(-90 116.7 106.8)">1</text>
<text x="138.3" y="106.8" transform="rotate(-90 138.3 106.8)">1</text>
<text x="159.9" y="106.8" transform="rotate(-90 159.9 106.8)">1</text>
<text x="236.1" y="105.5" transform="rotate(-90 236.1 105.5)">40</text>
<text x="241.2" y="105.5" transform="rotate(-90 241.2 105.5)">20</text>
<text x="35.4" y="113.1" transform="rotate(-90 35.4 113.1)">3</text>
<text x="38" y="109.1">2</text>
<text x="63.4" y="113.1" transform="rotate(-90 63.4 113.1)">3</text>
<text x="65.9" y="109.1">2OUTPUT_VOL</text>
<text x="91.3" y="113.1" transform="rotate(-90 91.3 113.1)">3</text>
<text x="93.9" y="109.1">2BASS</text>
<text x="116.7" y="113.1" transform="rotate(-90 116.7 113.1)">3</text>
<text x="119.3" y="109.1">2MID</text>
<text x="138.3" y="113.1" transform="rotate(-90 138.3 113.1)">3</text>
<text x="140.9" y="109.1">2TREBLE</text>
<text x="159.9" y="113.1" transform="rotate(-90 159.9 113.1)">3</text>
<text x="162.5" y="109.1">2NOISE_GATE</text>
<text x="186" y="133.2">1 ROTARY1</text>
<text x="186" y="135.8">2 ROTARY2</text>
<text x="186" y="133.2">1</text>
<text x="186" y="135.8">2</text>
<text x="46.3" y="139.6">1</text>
<text x="46.3" y="142.1">3</text>
<text x="172.5" y="140.8">MP</text>
<text x="173.3" y="138.3">5</text>
<text x="186" y="138.3">3 ROTARY3</text>
<text x="186" y="140.8">4 ROTARY4</text>
<text x="186" y="138.3">3</text>
<text x="186" y="140.8">4</text>
<text x="46.3" y="144.6">2</text>
<text x="103.4" y="144.6">3</text>
<text x="116.1" y="144.6">1</text>
<text x="140.8" y="146.1" transform="rotate(-90 140.8 146.1)">8</text>
<text x="110.4" y="151.9" transform="rotate(-90 110.4 151.9)">2</text>
<text x="140.8" y="157.6" transform="rotate(-90 140.8 157.6)">4</text>
<text x="152.9" y="177.7">1</text>
<text x="145.3" y="180.2">2</text>
<text x="152.9" y="182.7">3 FTSW</text>
<text x="152.9" y="182.7">3</text>
</g>
<g font-size="1.3" fill="#0f0f0f">
<text x="227.3" y="24">DSY_VIN</text>
<text x="138.4" y="31.6">IN</text>
<text x="26.6" y="39.2">IN</text>
<text x="195.6" y="45.6">IN_DSY</text>
<text x="116.8" y="48.1">IN_DSY</text>
<text x="195.6" y="50.7">OUT_DSY</text>
<text x="195.6" y="58.3">INPUT_VOL</text>
<text x="195.6" y="63.4">BASS</text>
<text x="195.6" y="60.8">OUTPUT_VOL</text>
<text x="195.6" y="65.9">MID</text>
<text x="195.6" y="71">NOISE_GATE</text>
<text x="195.6" y="68.5">TREBLE</text>
<text x="29.2" y="72.3">OUT_DSY</text>
<text x="153.6" y="74.8">OUT</text>
<text x="195.6" y="83.7">LED1</text>
<text x="195.6" y="78.6">FTSW</text>
<text x="265.9" y="83.7">ROTARY2</text>
<text x="265.9" y="81.2">ROTARY1</text>
<text x="195.6" y="86.2">LED2</text>
<text x="195.6" y="88.8">LED3</text>
<text x="265.9" y="88.8">ROTARY4</text>
<text x="265.9" y="86.2">ROTARY3</text>
<text x="195.6" y="93.9">LED5</text>
<text x="195.6" y="91.3">LED4</text>
<text x="41.9" y="109.1">INPUT_VOL</text>
<text x="221" y="125.6">LED1</text>
<text x="232.4" y="125.6">LED2</text>
<text x="245.1" y="125.6">LED3</text>
<text x="259.1" y="125.6">LED4</text>
<text x="271.8" y="125.6">LED5</text>
<text x="104.1" y="168.8">DSY_VIN</text>
</g>
</svg>
